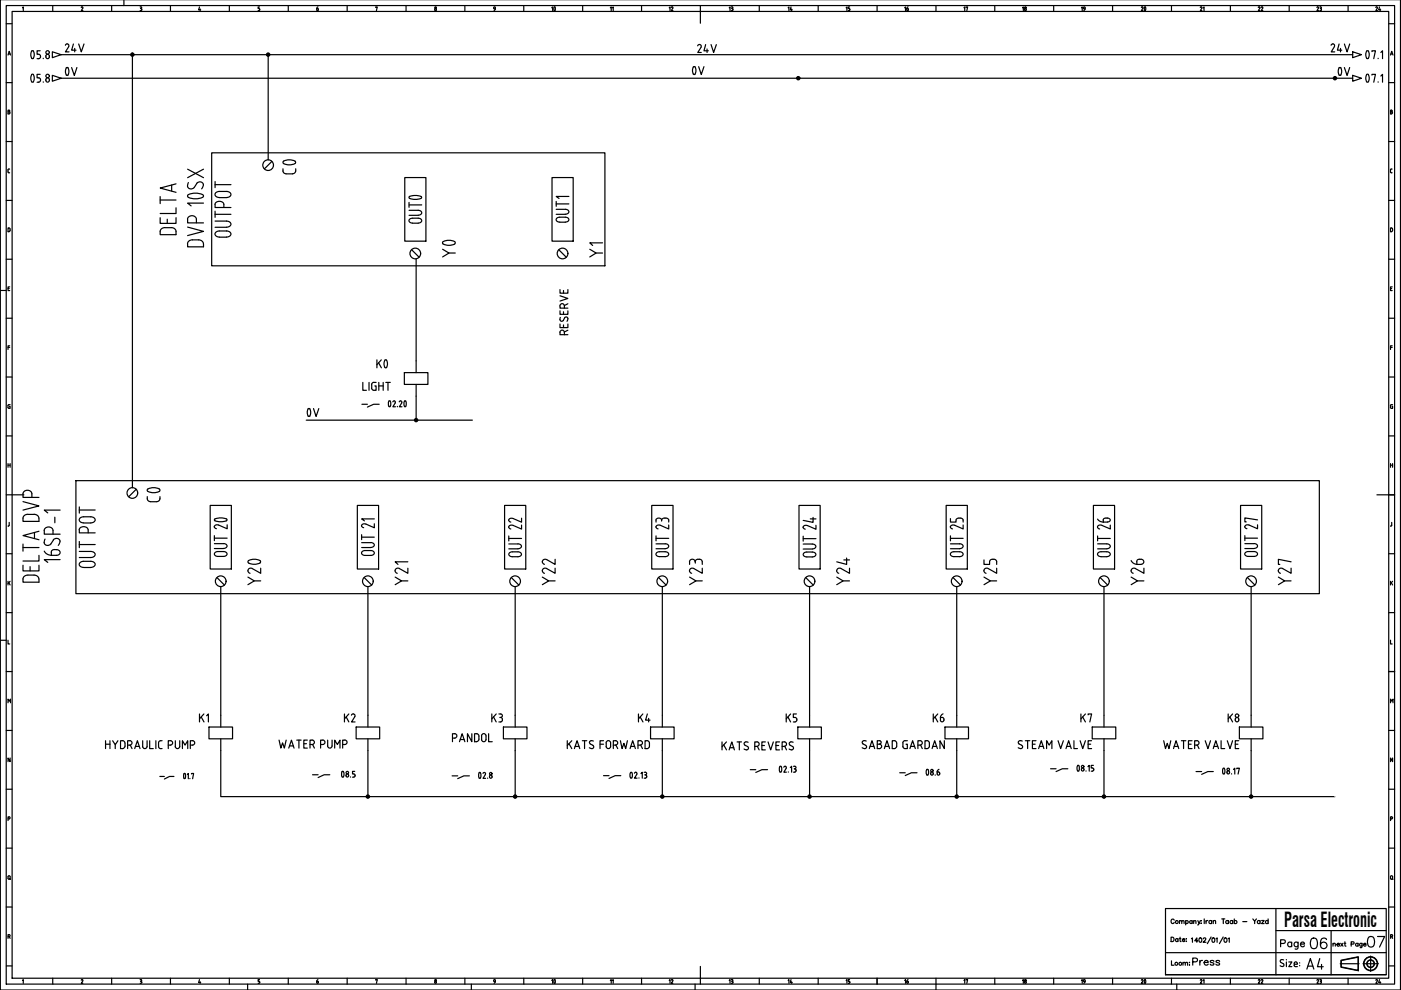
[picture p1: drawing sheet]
<svg xmlns="http://www.w3.org/2000/svg" width="297mm" height="210mm" viewBox="0 0 297 210" stroke-linecap="round" stroke-linejoin="round" font-family="sans-serif">
<!-- layer: 035 -->
<g fill="none" stroke="#000" stroke-width=".25">
<path d="M26.3 -.1v1.3M296.9 -.1v210h-296.8v-210M1.3 5h1.3M1.3 17.5h1.3M1.7 11.7l.3-.8 .2 .8M1.8 11.4h.3M2.6 2.4h291.8v205h-291.8zM4.8 1.6l.1-.1v.8M11.2 1.2v1.2M17.2 1.6l.2-.1h.2l-.4 .8h.4M23.7 1.2v1.2M29.7 1.5h.2"/>
<path d="M29.7 2.3h.2M29.8 1.8h.1M29.9 1.5l.1 .1-.1 .2 .2 .3-.2 .2M36.1 1.2v1.2M42.3 1.5l-.2 .6h.5M42.4 1.9v.4M48.6 1.2v1.2M54.7 2.3h.2M54.9 1.8l.2 .2-.2 .3M55 1.5h-.3v.3h.2M61.1 1.2v1.2M73.6 1.2v1.2"/>
<path d="M79.6 1.6l.4-.1-.2 .8M86.1 1.2v1.2M98.6 1.2v1.2M111 1.2v1.2M123.5 1.2v1.2M136 1.2v1.2M148.5 1.2v1.2M161 1.2v1.2M173.5 1.2v1.2M186 1.2v1.2M198.4 1.2v1.2M210.9 1.2v1.2"/>
<path d="M223.4 1.2v1.2M235.9 1.2v1.2M248.4 1.2v1.2M260.9 1.2v1.2M273.3 1.2v1.2M285.8 1.2v1.2M294.4 5h1.3M294.4 17.5h1.3M294.8 11.7l.3-.8 .2 .8M294.9 11.4h.4M1.3 30h1.3M1.7 36.4l.2 .2"/>
<path d="M1.9 35.8l-.2 .2v.4M1.9 36.6h.1M1.9 35.8h.1M294.4 30h1.3M294.8 36.4l.2 .2M295 35.8l-.2 .2v.4M295 36.6h.2M295 35.8h.2M295 23.7l.2 .2-.2 .2h-.2v-.7h.3v.3h-.3M1.3 42.5h1.3M1.3 55h1.3M1.9 48.3l.2 .3v.4l-.2 .1"/>
<path d="M1.9 48.3h-.2v.8h.2M294.4 42.5h1.3M294.4 55h1.3M295 48.3l.3 .3-.1 .4-.2 .1M295 48.3h-.2v.8h.2M.1 61.6h1.2M1.3 67.5h1.3M1.3 79.9h1.3M1.7 61.2h.3M1.7 73.7h.4M2.1 60.8h-.4v.8h.4M2.1 73.3h-.4v.8"/>
<path d="M294.4 67.5h1.3M294.4 79.9h1.3M294.8 61.2h.3M294.8 73.7h.4M295.2 60.8h-.4v.8h.4M295.2 73.3h-.4v.8M1.3 92.4h1.3M294.4 92.4h1.3M294.8 98.3v.8M294.8 98.6h.5M295 85.8l-.2 .2v.4M295 85.8h.3"/>
<path d="M295.1 86.1h.2v.5l-.4-.1-.1-.1M295.3 98.3v.8M1.3 104.9h1.3M1.3 117.4h1.3M1.7 111.5h.1M2 110.8v.6l-.2 .1M294.4 104.9h1.3M294.4 117.4h1.3M294.8 111.5h.1M295.1 110.8v.6l-.2 .1M.1 135.8h1.2M1.3 129.9h1.3"/>
<path d="M1.7 135.7v.8h.4M294.4 129.9h1.3M294.8 135.7v.8h.4M294.8 123.2v.8M295 123.5l.3 .5M295.3 123.2l-.5 .5M1.3 142.4h1.3M1.3 154.9h1.3M294.4 142.4h1.3M294.4 154.9h1.3M1.3 167.3h1.3M1.3 179.8h1.3"/>
<path d="M1.9 173.2l.2 .2v.2h-.4M1.9 173.2h-.2v.8M294.4 167.3h1.3M294.4 179.8h1.3M295 173.2l.3 .2-.1 .2h-.4M295 173.2h-.2v.8M295.3 160.7v.8l-.5-.8v.8M1.3 192.3h1.3M294.4 192.3h1.3M1.3 204.8h1.3M4.8 207.9l.1-.2v.8M11.2 207.4v1.3"/>
<path d="M17.4 207.7l.1 .3M17.4 207.7l-.2 .1M17.6 208l-.4 .5h.4M23.7 207.4v1.3M29.7 207.7h.2M29.7 208.5h.2M29.8 208.1h.1M29.9 207.7l.1 .2-.1 .1 .1 .2M30.1 208.2l-.2 .3M36.1 207.4v1.3M42.3 207.7l-.2 .6h.5M42.4 208.1v.4"/>
<path d="M48.6 207.4v1.3M52.5 208.7v1.2M54.7 208.5h.2M54.9 208l.2 .2M55 207.7h-.3v.4h.2M55.1 208.2l-.2 .3M61.1 207.4v1.3M73.6 207.4v1.3M79.6 207.8l.4-.1-.2 .8M86.1 207.4v1.3M92.2 208.2l.1-.2 .2 .2M92.2 208.2l.1 .3 .2-.3"/>
<path d="M98.6 207.4v1.3M99.9 208.7v1.2M104.7 207.7h.3v.4h-.3zM105 208.1l-.2 .4M111 207.4v1.3M123.5 207.4v1.3M136 207.4v1.3M147.4 208.7v1.2M148.5 207.4v1.3M161 207.4v1.3M173.5 207.4v1.3M186 207.4v1.3"/>
<path d="M198.4 207.4v2.5M210.9 207.4v1.3M223.4 207.4v1.3M235.9 207.4v1.3M248.4 207.4v1.3M249.5 208.7v1.2M260.9 207.4v1.3M273.3 207.4v1.3M285.8 207.4v1.3M294.5 204.8h1.2"/>
<circle cx="92.3" cy="2" r=".21"/>
<circle cx="92.3" cy="1.6" r=".18"/>
<circle cx="92.3" cy="207.9" r=".18"/>
</g>
<!-- layer: 07 -->
<path d="M1.3 1.2h294.4v207.5h-294.4zM148.5 2.4v2.5M2.6 104.9h2.5M291.9 104.9h2.5M148.5 204.9v2.5" fill="none" stroke="#000" stroke-width=".25"/>
<g fill="none" stroke="#000" stroke-width=".25">
<path d="M13 11.6h273.8M13 16.6h270M28.1 11.2v92.2M56.9 11.6v22.3M88.2 54.9v21.6M64.9 89.1h35.2M88.2 84v5.1M46.8 124.4v27.3M78 124.4v27.3M109.2 124.4v27.3M140.4 124.4v27.3M171.6 124.4v27.3"/>
<path d="M202.8 124.4v27.3M234.1 124.4v27.3M265.3 124.4v27.3M46.8 159.1v9.8h218.5M78 159.1v9.8M109.2 159.1v9.8M140.4 159.1v9.8M171.6 159.1v9.8M202.8 159.1v9.8M234.1 159.1v9.8M265.3 159.1v9.8h17.7"/>
</g>
<!-- layer: SYMS -->
<g fill="none" stroke="#000" stroke-width=".25">
<path d="M44.9 32.4h83.4v24h-83.4zM85.8 37.6h4.5v13.5h-4.5zM117 37.6h4.5v13.5h-4.5zM87.3 53l1.6 1.5M118.5 53l1.6 1.5M85.7 79h5v2.5h-5zM88.2 76.5v2.5M88.2 81.5v2.5M16.1 101.9h263.6v24h-263.6zM44.6 107.2h4.5v13.4h-4.5zM75.8 107.2h4.5v13.4h-4.5zM107 107.2h4.5v13.4h-4.5z"/>
<path d="M138.2 107.2h4.5v13.4h-4.5zM169.4 107.2h4.5v13.4h-4.5zM200.6 107.2h4.5v13.4h-4.5zM231.8 107.2h4.5v13.4h-4.5zM263 107.2h4.5v13.4h-4.5zM46 122.5l1.6 1.6M77.2 122.5l1.6 1.6M108.4 122.5l1.6 1.6M139.6 122.5l1.6 1.6M170.8 122.5l1.6 1.6M202.1 122.5l1.6 1.6M233.3 122.5l1.6 1.6"/>
<path d="M264.5 122.5l1.6 1.6M44.3 154.1h5v2.5h-5zM46.8 156.6v2.5M75.5 154.1h5v2.5h-5zM78 156.6v2.5M106.7 154.1h5v2.5h-5zM109.2 151.7v2.4M109.2 156.6v2.5M137.9 154.1h5v2.5h-5zM140.4 156.6v2.5M169.1 154.1h5v2.5h-5zM171.6 151.7v2.4"/>
<path d="M171.6 156.6v2.5M200.3 154.1h5v2.5h-5zM202.8 156.6v2.5M231.6 154.1h5v2.5h-5zM234.1 156.6v2.5M262.8 154.1h5v2.5h-5z"/>
<circle cx="28.1" cy="11.6" r=".35"/>
<circle cx="28.1" cy="11.6" r=".12"/>
<circle cx="28.1" cy="11.6" r=".22"/>
<circle cx="56.9" cy="11.6" r=".35"/>
<circle cx="56.9" cy="11.6" r=".12"/>
<circle cx="56.9" cy="11.6" r=".22"/>
<circle cx="169.2" cy="16.6" r=".35"/>
<circle cx="169.2" cy="16.6" r=".12"/>
<circle cx="169.2" cy="16.6" r=".22"/>
<circle cx="88" cy="53.7" r="1.13"/>
<circle cx="119.3" cy="53.7" r="1.13"/>
<circle cx="88.2" cy="89.1" r=".35"/>
<circle cx="88.2" cy="89.1" r=".12"/>
<circle cx="88.2" cy="89.1" r=".22"/>
<circle cx="46.8" cy="123.2" r="1.13"/>
<circle cx="78" cy="123.2" r="1.13"/>
<circle cx="109.2" cy="123.2" r="1.13"/>
<circle cx="140.4" cy="123.2" r="1.13"/>
<circle cx="171.6" cy="123.2" r="1.13"/>
<circle cx="202.8" cy="123.2" r="1.13"/>
<circle cx="234.1" cy="123.2" r="1.13"/>
<circle cx="265.3" cy="123.2" r="1.13"/>
<circle cx="78" cy="168.9" r=".35"/>
<circle cx="78" cy="168.9" r=".12"/>
<circle cx="78" cy="168.9" r=".22"/>
<circle cx="109.2" cy="168.9" r=".35"/>
<circle cx="109.2" cy="168.9" r=".12"/>
<circle cx="109.2" cy="168.9" r=".22"/>
<circle cx="140.4" cy="168.9" r=".35"/>
<circle cx="140.4" cy="168.9" r=".12"/>
<circle cx="140.4" cy="168.9" r=".22"/>
<circle cx="171.6" cy="168.9" r=".35"/>
<circle cx="171.6" cy="168.9" r=".12"/>
<circle cx="171.6" cy="168.9" r=".22"/>
<circle cx="202.8" cy="168.9" r=".35"/>
<circle cx="202.8" cy="168.9" r=".12"/>
<circle cx="202.8" cy="168.9" r=".22"/>
<circle cx="234.1" cy="168.9" r=".35"/>
<circle cx="234.1" cy="168.9" r=".12"/>
<circle cx="234.1" cy="168.9" r=".22"/>
<circle cx="265.3" cy="168.9" r=".35"/>
<circle cx="265.3" cy="168.9" r=".12"/>
<circle cx="265.3" cy="168.9" r=".22"/>
</g>
<!-- layer: TAGS -->
<g fill="none" stroke="#000" stroke-width=".25">
<path d="M45.6 38.5v1.3M45.6 39.2h3.4M45.6 46.9h2.4a.73 .73 0 0 1 .9 .9l-.9 .4h-2.4M45.6 45.4h3.4M45.6 44.8v1.3M46.5 50.3a.73 .73 0 0 1-.8-.9l.2-.2a4.2 4.2 0 0 1 2.5-.2 .6 .6 0 0 1 .6 .6 .6 .6 0 0 1-.6 .6l-.4 .1M46.5 41.9a.73 .73 0 0 1-.8-.9l.2-.2a4.2 4.2 0 0 1 2.5-.2 .6 .6 0 0 1 .6 .6 .6 .6 0 0 1-.6 .6l-.4 .1M46.5 50.3h1.5M46.5 41.9h1.5M47.5 44v-.7a.99 .99 0 0 0-1-.6 .99 .99 0 0 0-.9 .6v.7h3.4M117.9 45.4h2M117.9 44.4h2"/>
<path d="M117.9 43.2h2.7M117.9 42.7v1M118.7 47.1h1.2M119.9 46.1a.55 .55 0 0 1 .7 .5 .55 .55 0 0 1-.7 .5M119.9 44.4a.55 .55 0 0 1 .7 .5 .55 .55 0 0 1-.7 .5M119.9 46.1h-1.2a.55 .55 0 0 0-.8 .5 .55 .55 0 0 0 .8 .5M120.6 41.6h-2.7l.6 .5M16.8 116.9h2.4a.73 .73 0 0 1 .9 .9l-.9 .4h-2.4M16.8 115.5h3.4M16.8 107.5v1.3M16.8 114.8v1.3M16.8 108.1h3.4"/>
<path d="M17.1 119.2a4.2 4.2 0 0 1 2.5-.1 .6 .6 0 0 1 .6 .6 .6 .6 0 0 1-.6 .6 4.2 4.2 0 0 1-2.5-.2 .52 .52 0 0 1 0-.9zM17.1 109.8a4.2 4.2 0 0 1 2.5-.2 .6 .6 0 0 1 .6 .6 .6 .6 0 0 1-.6 .6 4.2 4.2 0 0 1-2.5-.1 .52 .52 0 0 1 0-.9zM18.7 112.3a.99 .99 0 0 0-1-.6 .99 .99 0 0 0-.9 .6v.7h3.4M18.7 112.3v.7M45.5 115.3h1.9M45.5 114.1h2.7M45.5 113.6v1M45.6 110l1.4-.2 1 .2M45.6 110l-.1 .2a2.37 2.37 0 0 0 2.6 0l-.1-.2M45.7 117.1l1.7-.2a.55 .55 0 0 1 .7 .5 .55 .55 0 0 1-.7 .6h-1.2a.52 .52 0 0 1-.6-.2 .52 .52 0 0 1 .1-.7zM47.4 115.2a.55 .55 0 0 1 .7 .6 .55 .55 0 0 1-.7 .5h-1.9M48.2 111.3v.8l-1.8-.8a.49 .49 0 0 0-.7 0 .49 .49 0 0 0-.1 .7l.3 .1"/>
<path d="M76.7 115.1h1.9M76.7 113.9h2.7M76.7 113.4v1M77.4 116.7a.55 .55 0 0 0-.7 .5 .55 .55 0 0 0 .7 .6M77.4 116.7h1.2a.55 .55 0 0 1 .8 .5 .55 .55 0 0 1-.8 .6h-1.2M78.6 115a.55 .55 0 0 1 .8 .6 .55 .55 0 0 1-.8 .5h-1.9M79.4 111.1v.8l-1.8-.8a.49 .49 0 0 0-.7 0 .49 .49 0 0 0 0 .7l.2 .1M79.4 110h-2.7l.6 .4M107.9 115.3h1.9M107.9 114.2h2.7M107.9 113.6v1.1M108.6 117a.55 .55 0 0 0-.7 .5 .55 .55 0 0 0 .7 .5"/>
<path d="M108.6 117h1.2a.55 .55 0 0 1 .8 .5 .55 .55 0 0 1-.8 .5h-1.2M109.8 115.3a.55 .55 0 0 1 .8 .5 .55 .55 0 0 1-.8 .5l-1.9 .1M110.6 111.3v.9l-1.8-.8a.49 .49 0 0 0-.7 0 .49 .49 0 0 0 0 .7l.2 .1M110.6 109.9v.8l-1.8-.8a.49 .49 0 0 0-.7 0 .49 .49 0 0 0 0 .7l.2 .1M139.1 115.3h1.9a.55 .55 0 0 1 .8 .5 .55 .55 0 0 1-.8 .5h-1.9M139.1 114.1h2.7M139.1 113.6v1.1M139.3 117.1l1.7-.1a.55 .55 0 0 1 .8 .5 .55 .55 0 0 1-.8 .5h-1.2a.52 .52 0 0 1-.6-.2 .52 .52 0 0 1 .1-.7zM140.3 110.3v.2M140.3 110.3a.65 .65 0 0 0-.6-.5 .65 .65 0 0 0-.6 .5v.4M141.2 109.8l.5 .3 .1 .6M141.2 109.8a.71 .71 0 0 0-.9 .5"/>
<path d="M141.8 111.3v.9l-1.8-.8a.49 .49 0 0 0-.7 0 .49 .49 0 0 0 0 .6l.2 .1M170.3 115.4h1.9M170.3 116.4h1.9M170.3 114.2h2.7M170.3 113.7v1M171.8 110h1.2M172.2 117a.55 .55 0 0 1 .8 .6 .55 .55 0 0 1-.8 .5M172.2 115.4a.55 .55 0 0 1 .8 .5 .55 .55 0 0 1-.8 .5M172.2 117h-1.2a.55 .55 0 0 0-.7 .6 .55 .55 0 0 0 .7 .5h1.2M172.4 109.7v1.1l-2.1-.5M173 111.4v.8l-1.8-.8a.49 .49 0 0 0-.7 0 .49 .49 0 0 0 0 .7l.2 .1M201.5 110v.7h1.2v-.4a.88 .88 0 0 1 1.5 0v.4"/>
<path d="M201.5 115.3h2M201.5 114.1h2.7M201.5 116.3h2M201.5 113.6v1.1M203.5 117a.55 .55 0 0 1 .7 .5 .55 .55 0 0 1-.7 .5M203.5 115.3a.55 .55 0 0 1 .7 .5 .55 .55 0 0 1-.7 .5M203.5 117h-1.3a.55 .55 0 0 0-.7 .5 .55 .55 0 0 0 .7 .5h1.3M204.2 111.3v.9l-1.8-.8a.49 .49 0 0 0-.7 0 .49 .49 0 0 0 0 .6l.2 .1M232.7 110.1a1.4 1.4 0 0 0 1.2 .6M232.7 115.3h2a.55 .55 0 0 1 .7 .5 .55 .55 0 0 1-.7 .5l-2 .1M232.7 114.2h2.7M232.7 113.6v1.1"/>
<path d="M232.9 117.1l1.8-.1a.56 .56 0 0 1 .7 .5 .56 .56 0 0 1-.7 .5h-1.3a.52 .52 0 0 1-.6-.2 .52 .52 0 0 1 .1-.7zM233.6 111.4a.48 .48 0 0 0-.8 0 .48 .48 0 0 0 .3 .8M234.1 110l.4-.2a.57 .57 0 0 1 .6 .1 .57 .57 0 0 1 .2 .6l-.5 .2h-.9zM235.4 111.3v.9l-1.8-.8M263.9 115.3h2M263.9 114.1h2.7M263.9 113.6v1M264.1 117.1l1.8-.2a.55 .55 0 0 1 .7 .5 .55 .55 0 0 1-.7 .6h-1.2a.52 .52 0 0 1-.7-.2 .52 .52 0 0 1 .1-.7zM264.8 111.3a.49 .49 0 0 0-.7 0 .49 .49 0 0 0 0 .7l.3 .1M265.9 115.2a.55 .55 0 0 1 .7 .6 .55 .55 0 0 1-.7 .5h-2M266.6 111.3v.8l-1.8-.8M266.6 110.2l-2.7-.4v.9h.3"/>
</g>
<!-- layer: MISC -->
<g fill="none" stroke="#000" stroke-width=".25">
<path d="M39.8 39.5a.79 .79 0 0 0 .6 .6 .79 .79 0 0 0 .8-.4M39.8 35.9l3.3 1.8M41.2 39.7l.5-.8a.8 .8 0 0 1 1.3-.1 .8 .8 0 0 1-.3 1.2M43.1 35.9l-3.3 1.8M39.8 48.1l3.3 1-3.3 .8M39.9 41.3l1-.3h1.1l1 .3 .1 .3a2.45 2.45 0 0 1-2.7 .4l-.5-.1M40.8 50.9a.9 .9 0 0 0-1 .8v.6h3.3v-.6a.94 .94 0 0 0-1-.8h-1.3M41.6 47.3v-.8a.95 .95 0 0 0-.9-.8 .95 .95 0 0 0-.9 .8v.8h3.3M43.1 43.1h-3.3l.7 .6M4.9 119.8v1.2h3.4v-1.2M4.9 106.4l3.4 .9-3.4 .9M4.9 116.1h3.4"/>
<path d="M4.9 115.4v1.5M5.9 109a.94 .94 0 0 0-1 .9v.6h3.4v-.6M5.9 109.1h1.3M6.8 105.5v-.8a.96 .96 0 0 0-1-.8 .96 .96 0 0 0-.9 .8v.8h3.4M7.2 109a.94 .94 0 0 1 1 .9M7.3 112.9v1.3M8.3 117.7v1.2h-3.4M8.3 112.6l-3.4 1 3.4 .8M9.4 115a.79 .79 0 0 0 .6 .6 .79 .79 0 0 0 .8-.3M9.4 116.8l.4 .6 1.1 .3M9.6 114.3l-.2 .7M10.9 117.7h1.1"/>
<path d="M11.2 113.3v-.8a.95 .95 0 0 0-.9-.8 .95 .95 0 0 0-.9 .8v.8h3.3M11.3 114.5a.8 .8 0 0 1 1.3-.1 .8 .8 0 0 1-.2 1.2M11.3 114.5l-.5 .8M11.6 116.5l-.7 .3v.9M11.6 116.5h.4M11.6 109.7v1.1M12 116.5a.62 .62 0 0 1 .7 .6 .62 .62 0 0 1-.7 .6M12.7 118.7h-3.3l.7 .5M12.7 108.2h-3.3l.7 .5M5.9 121.9a.94 .94 0 0 0-1 .8v.7h3.4v-.6M5.9 121.9h1.3a.94 .94 0 0 1 1 .8M6.4 120.1v.9"/>
</g>
<!-- layer: DESC -->
<g fill="none" stroke="#000" stroke-width=".25">
<path d="M118.7 70.5a.48 .48 0 0 1 .5-.5 .48 .48 0 0 1 .5 .5M118.7 70.5v.5h1.7M118.7 68.7v.8h1.7v-.8M118.7 67.8l.3 .3 .4-.2M118.7 65.9v.7h1.7v-.7M118.7 62.7l1.7 .6-1.7 .5M118.7 61.4v.8h1.7v-.8M118.8 67.3l-.1 .5M119.4 67.9l.3-.5a.42 .42 0 0 1 .6-.1 .42 .42 0 0 1 0 .7l-.1 .1M119.5 61.6v.6M119.5 66.1v.5M119.5 68.9v.6"/>
<path d="M119.7 65.3v-.4a.47 .47 0 0 0-.5-.5 .47 .47 0 0 0-.5 .5v.4h1.7M119.7 70.5v.5M120.4 70l-.7 .4M120.4 64.4l-.7 .4M76.9 81.1v1.7h.8M78.2 81.1v1.7M78.8 82.3l.1 .2 .4 .3M79.5 81.8h.2v1h-.4M80.3 81.1v1.7M81.2 81.1v1.7M82.3 81.1v1.7M22.4 157v1.7"/>
<path d="M22.4 157.8h.9M23.3 157v1.7M23.9 157l.5 .9 .6-.9M24.4 157.9v.8M26.5 157.5l-.3-.4-.6-.1v1.7h.6l.2-.2 .1-.9M27.1 158h.4a.47 .47 0 0 0 .5-.5 .47 .47 0 0 0-.5-.5h-.4v1.7M27.6 158l.4 .7M28.6 158.7l.5-1.7 .6 1.7M28.7 158.3h.8M30.2 158.2a.48 .48 0 0 0 .5 .5 .48 .48 0 0 0 .5-.5M30.3 157v1.3M31.2 157v1.3"/>
<path d="M31.7 157v1.7h.8M33 157v1.7M34.4 157l-.6 .1-.2 .4 .1 1 .7 .2M35.7 158h.4a.47 .47 0 0 0 .5-.5 .47 .47 0 0 0-.5-.5h-.4v1.7M37.2 158.2a.48 .48 0 0 0 .4 .5 .48 .48 0 0 0 .5-.5M37.2 157v1.3M38.1 157v1.3M38.7 158.7v-1.7l.5 1 .6-1v1.7M40.4 158h.4a.47 .47 0 0 0 .5-.5 .47 .47 0 0 0-.5-.5h-.4v1.7M59.2 156.9l.3 1.7 .4-1.1 .4 1.1 .4-1.7M61.2 158.6l.6-1.7 .5 1.7M61.4 158.2h.8"/>
<path d="M62.9 156.9h.9M63.4 156.9v1.7M64.4 157.7h.6M65.2 156.9h-.8v1.7h.8M66.2 156.9a.48 .48 0 0 1 .5 .5 .48 .48 0 0 1-.5 .5h-.5M66.2 156.9h-.5v1.7M66.3 157.9l.4 .7M68.4 156.9a.48 .48 0 0 1 .5 .5 .48 .48 0 0 1-.5 .5h-.4M68.4 156.9h-.4v1.7M69.5 158.1a.48 .48 0 0 0 .4 .5 .48 .48 0 0 0 .5-.5M69.5 156.9v1.3M70.4 156.9v1.3"/>
<path d="M71 158.6v-1.7l.5 1 .6-1v1.7M73.1 156.9a.48 .48 0 0 1 .5 .5 .48 .48 0 0 1-.5 .5h-.4M73.1 156.9h-.4v1.7M120.3 157v1.7M120.6 157.7l.6 1M121.2 157l-.9 1.1M121.8 158.7l.6-1.7 .5 1.7M121.9 158.3h.9M123.5 157h.9M123.9 157v1.7M125.8 157.1a.44 .44 0 0 0-.6 0 .44 .44 0 0 0 0 .7l.5 .2a.42 .42 0 0 1 .1 .6 .42 .42 0 0 1-.7 0l-.1-.1M127.2 157.8h.8"/>
<path d="M128 157h-.8v1.7M128.5 157.5a.48 .48 0 0 1 .5-.5 .48 .48 0 0 1 .5 .5v.8M128.5 158.2a.48 .48 0 0 0 .5 .5 .48 .48 0 0 0 .5-.5M128.5 157.5v.8M130 158h.5a.47 .47 0 0 0 .5-.5 .47 .47 0 0 0-.5-.5h-.5v1.7M130.6 158l.4 .7M131.5 157l.4 1.7 .4-1.1 .4 1.1 .3-1.7M133.6 158.7l.5-1.7 .6 1.7M133.8 158.3h.7M135.3 158h.4a.47 .47 0 0 0 .5-.5 .47 .47 0 0 0-.5-.5h-.4v1.7M135.8 158l.4 .7M137.7 157.5l-.3-.4-.6-.1v1.7h.6l.2-.2 .1-.9"/>
<path d="M153.1 157.3v1.7M153.4 157.9l.6 1.1M154 157.3l-.9 1M154.6 159l.6-1.7 .5 1.7M154.8 158.5h.8M156.3 157.3h.9M156.7 157.3v1.7M157.8 158.8l.5 .2M158.1 157.3l-.3 .1v.4l.9 .7-.1 .3-.3 .2M158.1 157.3l.5 .1M160 158.3h.5M160.5 157.3a.48 .48 0 0 1 .5 .5 .48 .48 0 0 1-.5 .4"/>
<path d="M160.5 157.3h-.5v1.7M160.6 158.3l.4 .7M161.5 158.1h.6M162.3 157.3h-.8v1.7h.8M162.8 157.3l.6 1.7 .6-1.7M164.5 158.1h.6M165.3 157.3h-.8v1.7h.8M165.8 158.3h.5M166.3 157.3a.48 .48 0 0 1 .5 .5 .48 .48 0 0 1-.5 .4M166.3 157.3h-.5v1.7M166.4 158.3l.4 .7M167.3 158.8l.6 .2"/>
<path d="M167.7 157.3l.5 .1M167.7 157.3l-.3 .1-.1 .4 .9 .7v.3l-.3 .2M183.7 157.1a.45 .45 0 0 0-.7 0 .45 .45 0 0 0 0 .7l.5 .2a.42 .42 0 0 1 .1 .6 .42 .42 0 0 1-.6 0l-.2-.1M184.3 158.7l.6-1.7 .5 1.7M184.5 158.3h.8M186 157h.5a.36 .36 0 0 1 .3 .4 .36 .36 0 0 1-.3 .4 .48 .48 0 0 1 .4 .4 .48 .48 0 0 1-.4 .5h-.5zM186 157.8h.5M187.5 158.7l.6-1.7 .5 1.7M187.7 158.3h.8M190.1 157.5l-.3-.4-.6-.1v1.7h.6l.2-.2 .1-.9M191.4 158.2l.3 .5h.2M191.4 157.5v.8"/>
<path d="M191.9 157l-.4 .3-.1 .2M191.9 157h.5M192.1 157.8h.3v.9h-.5M192.9 158.7l.6-1.7 .6 1.7M193.1 158.3h.8M194.6 158h.5a.47 .47 0 0 0 .4-.5 .47 .47 0 0 0-.4-.5h-.5v1.7M195.2 158l.3 .7M197 157.5l-.2-.4-.7-.1v1.7h.7l.2-.2v-.9M197.6 158.7l.6-1.7 .5 1.7M197.8 158.3h.8M200.2 157v1.7l-.9-1.7v1.7M216.7 157.1a.45 .45 0 0 0-.6 0 .45 .45 0 0 0 0 .7l.5 .2a.42 .42 0 0 1 .1 .6 .42 .42 0 0 1-.6 0l-.2-.1"/>
<path d="M217.4 157h.9M217.9 157v1.7M218.9 157.8h.6M219.7 157h-.8v1.7h.8M220.2 158.7l.6-1.7 .5 1.7M220.4 158.3h.8M221.9 158.7v-1.7l.5 1 .6-1v1.7M224.3 157l.6 1.7 .6-1.7M226 158.7l.6-1.7 .5 1.7M226.2 158.3h.8M227.7 157v1.7h.7M229 157l.6 1.7 .5-1.7"/>
<path d="M230.7 157.8h.6M231.4 157h-.7v1.7h.7"/>
</g>
<!-- layer: XREF -->
<g fill="none" stroke="#000" stroke-width=".25">
<path d="M6.7 10.8h.4M6.7 15.8h.4M6.7 10.8a1.58 1.58 0 0 0 0 1.5M6.7 15.8a1.58 1.58 0 0 0 0 1.5M7.1 10.8a1.22 1.22 0 0 1-.2 1.6l-.2-.1M7.1 15.8a1.22 1.22 0 0 1-.2 1.6l-.2-.1M8.5 10.8h-.6v.7l.5 .1 .2 .3M8.5 15.8h-.6v.7l.5 .1 .2 .3M8.6 12.1l-.2 .3h-.5M8.6 17l-.2 .4h-.5M290.9 10.9v-.1h.7l-.3 1.6M290.9 15.9v-.1h.7l-.3 1.6"/>
<path d="M292.2 12.4h.1M292.2 17.3v.1M292.8 11.1l.3-.3v1.6M292.8 16.1l.3-.3v1.6M76.7 85.7h1.2M80.4 85.7h-1.2l-1.3 .6M82.4 85h.3l.1 .3-.1 .8M82.4 86.2h.3M82.5 85.1l-.2 .5 .2 .5M83.6 85l.2 .1v.3M83.6 85l-.3 .2M83.8 85.4l-.5 .8h.5"/>
<path d="M84.3 86.2h.1M84.6 85.2l.5-.2 .1 .4M85.2 85.4l-.5 .8h.5M85.7 86.2h.3M85.8 86.1l-.2-.5 .3-.6 .3 .6-.2 .5M33.9 164.6h.9M36.9 164.6h-1l-1.1 .6M39 164h.1a.66 .66 0 0 1 0 1.1l-.2-.6zM39.7 164.2l.2-.2v1.1M40.3 165.1h.1M40.6 164.1l.4-.1-.2 1.1M66.3 164.3h1.1"/>
<path d="M69.9 164.3h-1.2l-1.3 .6M72.6 163.5a.68 .68 0 0 1 0 1.3l-.2-.6zM73.9 164.4a.27 .27 0 0 0-.4-.2 .27 .27 0 0 0 0 .5 .27 .27 0 0 0 .4-.2M73.9 164.4v.1M74.3 164.7v.1M74.7 164.8h.3M75.2 163.5h-.5v.6h.4l.2 .3M75.3 164.5l-.3 .3M75.3 164.4v.1M95.8 164.5h1.2M99.5 164.5h-1.2l-1.3 .6M101.6 163.8a.72 .72 0 0 1 0 1.2"/>
<path d="M101.6 163.9l-.1 .5 .1 .6M102.4 164l.4-.2 .1 .4M102.9 164.2l-.5 .8h.6M103.4 165h.1M128 164.5h1.1M131.6 164.5h-1.2l-1.3 .6M133.7 163.8h.3M133.7 163.8l-.2 .6 .3 .6 .3-.4-.1-.8M134.5 163.9l.3-.2 .3 .3-.6 1h.6M135.5 164.9v.1M135.9 164l.3-.3v1.3M136.6 163.7l.5 .2v.2l-.3 .2"/>
<path d="M136.6 165h.2M136.7 164.3h.3l.1 .3M137.1 164.6v.2l-.3 .2M159.1 163.2h1.1M162.7 163.2h-1.1l-1.4 .6M165.3 162.5h.3M165.4 162.5l-.2 .6 .2 .5M165.6 162.5l.1 .9-.1 .3-.3-.1M166.2 162.7l.3-.2 .2 .2-.5 1h.5M167.1 163.7h.1M167.6 162.7l.2-.2v1.2M168.2 162.5l.5 .1v.3l-.2 .1"/>
<path d="M168.2 163.7h.3M168.4 163l.3 .1 .1 .3M168.8 163.4l-.3 .3M190.8 163.8h1.1M194.4 163.8h-1.2l-1.3 .6M196.5 163.1a.68 .68 0 0 1 0 1.2l-.2-.6zM198.3 164.3v.1M199 163.7h-.3v.4a.31 .31 0 0 0 .4 .2 .31 .31 0 0 0 .2-.4 .31 .31 0 0 0-.3-.2M199.1 163.1l-.4 .6M222.7 163h1.2M226.4 163h-1.2l-1.3 .6M228.5 162.3a.7 .7 0 0 1 0 1.2l-.2-.6z"/>
<path d="M229.3 163.2l.2 .3 .3-.3M229.3 163.2a.3 .3 0 0 1 .3-.4 .3 .3 0 0 1 .2 .4M230.3 163.4v.1M230.7 162.6l.2-.3v1.2M231.4 163.5h.2M231.8 162.3h-.4v.5l.4 .1 .1 .3M231.9 163.2l-.3 .3M253.6 163.6h1.2M257.2 163.6h-1.1l-1.3 .6M259.3 162.9h.3M259.3 164h.3M259.3 162.9l-.1 .6 .1 .5"/>
<path d="M259.6 162.9l.1 .6-.1 .5M261.1 164.1h.1M261.5 163.1l.3-.2v1.2M262.2 163v-.1h.6l-.3 1.2"/>
<circle cx="73.6" cy="163.8" r=".26"/>
<circle cx="104" cy="164.7" r=".32"/>
<circle cx="104.1" cy="164" r=".26"/>
<circle cx="197.5" cy="164" r=".32"/>
<circle cx="197.6" cy="163.4" r=".26"/>
<circle cx="229.5" cy="162.5" r=".26"/>
<circle cx="260.4" cy="163.8" r=".32"/>
<circle cx="260.4" cy="163.1" r=".26"/>
</g>
<!-- layer: 0 -->
<g fill="none" stroke="#000" stroke-width=".25">
<path d="M247.1 192.6h46.8v14.1h-46.8zM248.3 198.7h.3a.51 .51 0 0 1 .3 .5 .51 .51 0 0 1-.3 .4h-.3zM248.9 195.1a.38 .38 0 0 0-.5-.2 .38 .38 0 0 0-.1 .5 .34 .34 0 0 0 .3 .4 .34 .34 0 0 0 .3-.2M249.8 199.2a.29 .29 0 0 0-.5-.1 .29 .29 0 0 0 0 .4 .29 .29 0 0 0 .5 0M249.8 199v.6M250.1 195.4l.4-.2 .1 .6M250.1 195.2v.6M250.1 199h.3M250.2 198.7v.7l.2 .2M250.6 195.4l.4-.2v.6M250.7 199.3h.5a.31 .31 0 0 0-.5-.2 .31 .31 0 0 0 0 .5 .31 .31 0 0 0 .5-.1M251.4 195.3a.31 .31 0 0 1 .4 0 .31 .31 0 0 1 0 .4 .31 .31 0 0 1-.4 0"/>
<path d="M251.4 195.2v.9M251.5 199.6h.1M251.5 199h.1M252.6 199l.2-.1v.9M252.8 195.3a.3 .3 0 0 0-.5 0 .3 .3 0 0 0 0 .4 .3 .3 0 0 0 .5 0M252.8 195.2v.6M253.1 195.4l.4-.2 .1 .6M253.1 195.2v.6M254 195.2l.2 .6 .3-.6M254 199.5h-.7l.5-.6v.9M254.2 195.8l-.3 .3M254.3 198.9a.43 .43 0 0 1 .5 .4 .43 .43 0 0 1-.5 .4l-.1-.3z"/>
<path d="M254.7 195.7h.1M254.7 195.2h.1M255.1 199.1l.2-.2 .4 .1-.6 .8h.6M255.3 194.8v1M255.7 195.2v.6M256.1 195.2h-.3l-.1 .2M256.8 198.7l-.8 1.4M256.9 195.3a.32 .32 0 0 0-.5 0 .32 .32 0 0 0 0 .4 .32 .32 0 0 0 .5 0M256.9 195.2v.6M257.1 198.9a.43 .43 0 0 1 .5 .4 .43 .43 0 0 1-.5 .4l-.2-.3zM257.2 195.4l.3-.2h.2v.6M257.2 195.2v.6"/>
<path d="M257.8 199l.2-.1v.9M259 194.8h.7M259.3 198.7l-.8 1.4M259.4 194.8v1M260.4 199l.2-.1v.9M260.4 195.3a.32 .32 0 0 0-.4 0 .32 .32 0 0 0 0 .4 .32 .32 0 0 0 .4 0M260.4 195.2v.6M261.4 195.3a.32 .32 0 0 0-.5 0 .32 .32 0 0 0 0 .4 .32 .32 0 0 0 .5 0M261.4 195.2v.6M261.7 195.3a.32 .32 0 0 1 .5 0 .32 .32 0 0 1 0 .4 .32 .32 0 0 1-.5 0M261.7 194.8v1M263.5 195.4h.9"/>
<path d="M265.6 194.8l.4 .5 .4-.5M266 195.3v.5M267.2 195.3a.32 .32 0 0 0-.5 0 .32 .32 0 0 0 0 .4 .32 .32 0 0 0 .5 0M267.2 195.2v.6M267.5 195.2h.5l-.5 .6h.5M268.9 195.3a.32 .32 0 0 0-.5 0 .32 .32 0 0 0 0 .4 .32 .32 0 0 0 .5 0M268.9 194.8v1M270.5 192.6v14.1M270.5 197.3h23.4M273.9 200a.47 .47 0 0 0-.7-.1 .47 .47 0 0 0 0 .7 .47 .47 0 0 0 .7-.1M273.9 199.7v1M275.2 199.7v1.4l-.3 .1h-.3"/>
<path d="M275.2 200a.47 .47 0 0 0-.7-.1 .47 .47 0 0 0 0 .7 .47 .47 0 0 0 .7-.1M284.3 200l.4 .6M284.7 200l-.4 .6M285 200h.3M285.1 199.7v.7l.3 .2M247.1 202h46.8M247.1 206.7h46.8M248.4 203.7v1h.5M250.8 204.2l.5-.1v.6M250.8 204v.7M251.3 204.2l.4-.1 .1 .6M252.2 204h.1"/>
<path d="M252.2 204.6h.1M252.9 203.9l.8-.1 .2-.2-.1-.3-.9-.2v1.5M254.4 203.6v1M254.9 203.6l-.3 .1-.2 .4M255.3 204.1h.9a.48 .48 0 0 0-.6-.4 .48 .48 0 0 0-.4 .5 .48 .48 0 0 0 .5 .4l.5-.2M257.4 203.8l-.3-.2-.4 .1v.3l.6 .2 .1 .2-.3 .2h-.4l-.1-.2M258.6 203.8l-.3-.2-.5 .2 .7 .4v.4h-.4l-.3-.2M271.5 200h.9l.1-.3-.1-.3-.9-.1v1.4M272.2 203.5l-.5-.1-.3 .3 .1 .3 .6 .3a.37 .37 0 0 1 0 .6 .37 .37 0 0 1-.5-.1h-.2M272.7 203.4v.1M272.7 204v.9M273.2 204h.7l-.7 .9h.7"/>
<path d="M284.1 204.3h4M284.3 203.6l3.7-.7v2.9l-3.7-.7zM284.4 203.7l3.5-.8v2.8l-3.5-.7zM286.5 200.2l.5-.1v-.3l-.5-.1v.9M289 204.3h3.2M290.6 202.7v3.3"/>
<circle cx="249.5" cy="195.5" r=".31"/>
<circle cx="259.8" cy="199.3" r=".42"/>
<circle cx="249.4" cy="204.3" r=".31"/>
<circle cx="250.2" cy="204.3" r=".31"/>
<circle cx="290.6" cy="204.3" r="1.49"/>
<circle cx="290.6" cy="204.3" r="1.41"/>
<circle cx="290.6" cy="204.3" r=".81"/>
<circle cx="290.6" cy="204.3" r=".75"/>
</g>
<path d="M283 16.6v152.3" fill="none" stroke="#fff" stroke-width=".25"/>
<g font-size="8.4">
<text x="64.9" y="39.9" transform="rotate(-90 64.9 39.9)">C0</text>
<text x="98.8" y="57.2" transform="rotate(-90 98.8 57.2)">Y0</text>
<text x="36" y="109.4" transform="rotate(-90 36 109.4)">C0</text>
<text x="57.5" y="125.2" transform="rotate(-90 57.5 125.2)">Y20</text>
</g>
<text font-size="7.1" x="91" y="48.7" transform="rotate(-90 91 48.7)">OUT0</text>
<g font-size="6.6">
<text x="10.6" y="18">0V</text>
<text x="143.6" y="17.6">0V</text>
<text x="280.5" y="18">0V</text>
<text x="38.5" y="51.2" transform="rotate(-90 38.5 51.2)">DELTA</text>
<text x="78" y="80.1">K0</text>
<text x="61.7" y="90.3">0V</text>
</g>
<g font-size="6.2">
<text x="129.1" y="55.7" transform="rotate(-90 129.1 55.7)">Y1</text>
<text x="87.8" y="125.2" transform="rotate(-90 87.8 125.2)">Y21</text>
<text x="118.9" y="125.2" transform="rotate(-90 118.9 125.2)">Y22</text>
<text x="150.3" y="125.2" transform="rotate(-90 150.3 125.2)">Y23</text>
<text x="181.3" y="125.2" transform="rotate(-90 181.3 125.2)">Y24</text>
<text x="243.8" y="125.2" transform="rotate(-90 243.8 125.2)">Y26</text>
</g>
<g font-size="5.7">
<text x="212.4" y="125.2" transform="rotate(-90 212.4 125.2)">Y25</text>
<text x="274.8" y="125.2" transform="rotate(-90 274.8 125.2)">Y27</text>
<text x="276.9" y="202.5">06</text>
<text x="288.9" y="202.1">07</text>
</g>
<text font-size="5.3" x="276.2" y="206.7">A4</text>
<g font-size="4.9">
<text x="13.1" y="12.3">24V</text>
<text x="147.1" y="12.3">24V</text>
<text x="281.2" y="12.3">24V</text>
<text x="196.8" y="154.2">K6</text>
<text x="94.9" y="158.4">PANDOL</text>
</g>
<g font-size="4.4">
<text x="115.4" y="3.9">10</text>
<text x="240.6" y="3.9">20</text>
<text x="41.3" y="154.2">K1</text>
<text x="72.3" y="154.2">K2</text>
<text x="103.4" y="154.2">K3</text>
<text x="134.4" y="154.2">K4</text>
<text x="165.8" y="154.2">K5</text>
<text x="228.2" y="154.2">K7</text>
<text x="259.6" y="154.2">K8</text>
<text x="245.9" y="159.8">WATER VALVE</text>
<text x="115.4" y="209.9">10</text>
<text x="240.6" y="209.9">20</text>
</g>
<text font-size="4.3" x="272.3" y="196.5">Parsa Electronic</text>
<text font-size="4" x="231.4" y="209.9" transform="rotate(-90 231.4 209.9)">19</text>
<g font-size="3.5">
<text x="66.3" y="3.5">6</text>
<text x="103.4" y="3.5">9</text>
<text x="128.4" y="3.5">11</text>
<text x="141.1" y="3.5">12</text>
<text x="153.8" y="3.5">13</text>
<text x="166.2" y="3.5">14</text>
<text x="181.3" y="3.5" transform="rotate(-90 181.3 3.5)">15</text>
<text x="190.9" y="3.5">16</text>
<text x="206.4" y="3.5" transform="rotate(-90 206.4 3.5)">17</text>
<text x="215.9" y="3.5">18</text>
<text x="228.2" y="3.5">19</text>
<text x="256.5" y="3.5" transform="rotate(-90 256.5 3.5)">21</text>
<text x="268.8" y="3.5" transform="rotate(-90 268.8 3.5)">22</text>
<text x="278.3" y="3.5">23</text>
<text x="290.7" y="3.5">24</text>
<text x=".7" y="25.4">B</text>
<text x=".7" y="87.8">G</text>
<text x=".7" y="100.2">H</text>
<text x=".7" y="125.2">K</text>
<text x=".7" y="150.3">M</text>
<text x="293.9" y="150.3">M</text>
<text x=".7" y="162.6">N</text>
<text x=".7" y="187.7">Q</text>
<text x="293.9" y="187.7">Q</text>
<text x=".7" y="200">R</text>
<text x="66.3" y="209.5">6</text>
<text x="128.4" y="209.5">11</text>
<text x="141.1" y="209.5">12</text>
<text x="153.8" y="209.5">13</text>
<text x="166.2" y="209.5">14</text>
<text x="181.3" y="209.5" transform="rotate(-90 181.3 209.5)">15</text>
<text x="190.9" y="209.5">16</text>
<text x="206.4" y="209.5" transform="rotate(-90 206.4 209.5)">17</text>
<text x="215.9" y="209.5">18</text>
<text x="256.5" y="209.5" transform="rotate(-90 256.5 209.5)">21</text>
<text x="268.8" y="209.5" transform="rotate(-90 268.8 209.5)">22</text>
<text x="278.3" y="209.5">23</text>
<text x="290.7" y="209.5">24</text>
</g>
</svg>
